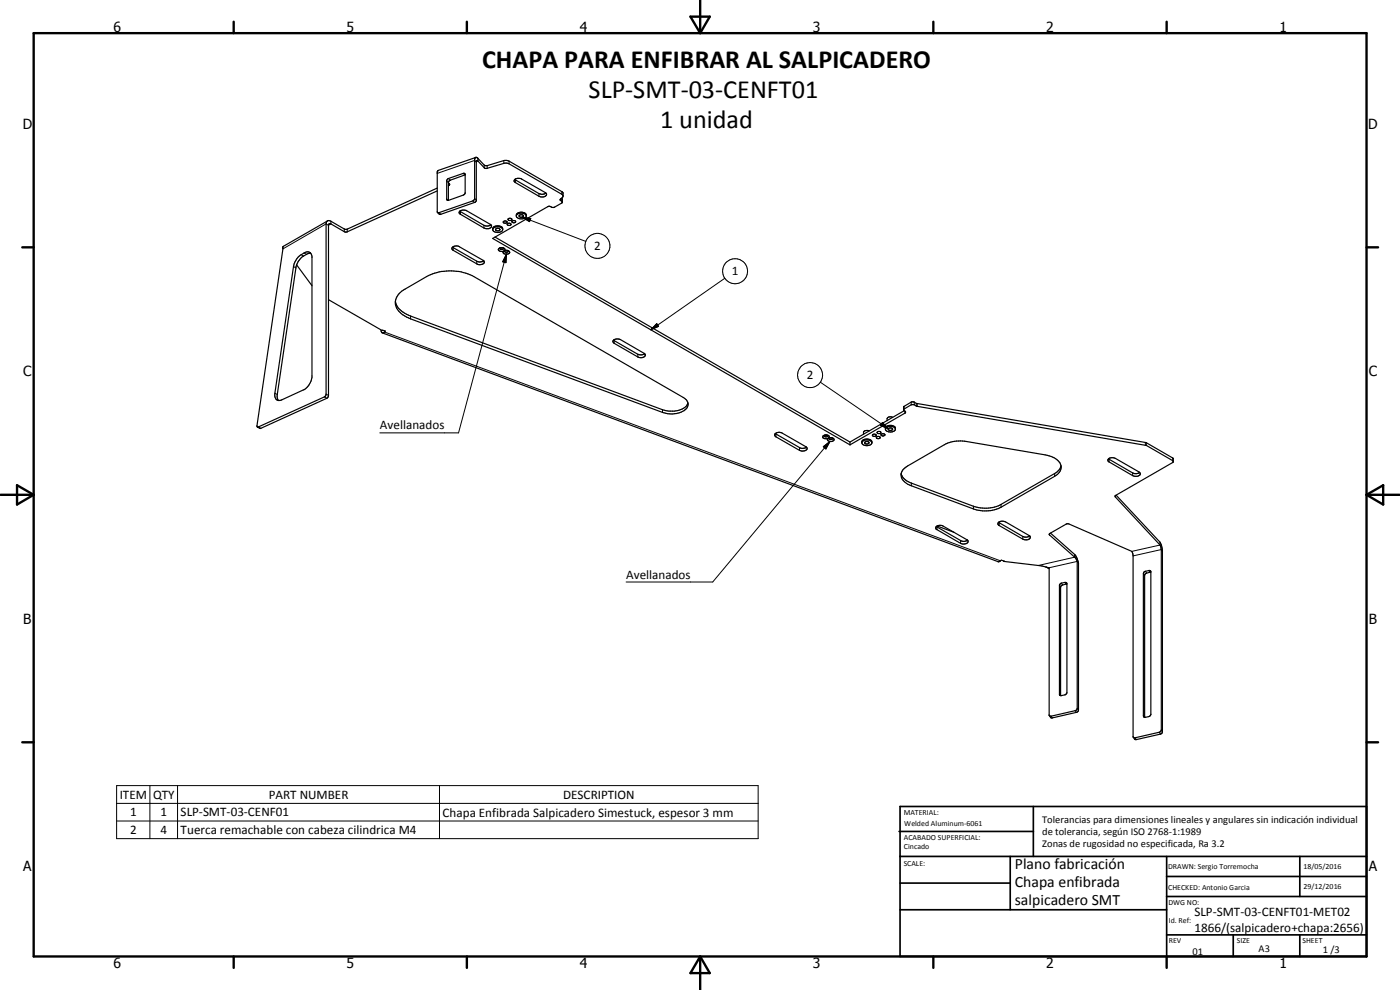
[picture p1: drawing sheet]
<svg xmlns="http://www.w3.org/2000/svg" width="420mm" height="297mm" viewBox="0 0 420 297" stroke-linecap="round" stroke-linejoin="round" font-family="sans-serif">
<g fill="none" stroke="#000" stroke-width=".35">
<path d="M131.2 56.4l-27.1 12.4-.8-.1-4.3-2.4-.6-.1-.3 .3-.2 .7-.1 51.3-.4 .6-20.1 9M131.2 57.3l-27.1 12.3-.8-.1-4.2-2.4-.5 .2v51.5l-.5 .7-19.8 9-1.1-.4M134.3 53.7l4.7-1.7 .5 .1 .1 5.9-.2 .3-4.8 1.8h-.4l-.1-.2v-5.8zM134.6 54.9l.3 .4-.3 .4M139.6 52.5l-4.4 1.6-.5 .4-.1 5.6M142.4 48.1l.5 .5M142.8 47.2l-11.3 3.9-.2 .3-.1 12.2 .6 .7h.4l10.3-3.6 .4-.4 .2-12.1 2.6 2.3 5.8-1.6 1.3 .2 15.8 9.2 .4 .4M142.8 47.2l.6 .3M142.8 47.2l-.4 .6v12l-.5 .5-10.6 3.5M143.4 47.5l2 2.1 .5 .1 5.3-1.5 1.6 .1 16 9.3 .2 .3-.1 1.1-.8 .9 .7 .8M143.4 47.5v.6M154.5 53.9a1.82 1.82 0 0 1 2-.2l7.3 4.2"/>
<path d="M154.5 53.9l-.2 .5 .4 .4 7 4.1a1.47 1.47 0 0 0 2.3-.7l-.2-.3M154.5 53.8l7.2 4.3 1.3 .2 .8-.4M168.5 59.5l.3 .3v.9M84.9 74.1l-7.8 53.6 .2 .4M84.9 74v.1M89 79.5l4.6 6.2M89.5 77.1a3.9 3.9 0 0 1 3.2-1.5l.5 .3 .4 1v36.3a5 5 0 0 1-2.6 3.8l-6.4 3a1.5 1.5 0 0 1-1.8-.2 1.5 1.5 0 0 1-.3-1.8l5.6-38 .5-1.6zM93.2 76a5.3 5.3 0 0 0-4.4 4.4l-5.6 38v1l.4 .7M98.3 66.3l-13.4 7.7M135.8 74.2a1.85 1.85 0 0 1 2.1-.2l7.4 4.4a1.17 1.17 0 0 1-1.8 1l-7.5-4.3-.4-.4zM135.8 74.2l7.5 4.3 .7 .1 1.1-.4M138 63.4l.8-.4 1.1 .1 7.2 4.2a.72 .72 0 0 1 .3 .9 .72 .72 0 0 1-.9 .4l-1.3-.2-7.2-4.2-.2-.4z"/>
<path d="M138 63.4l7.2 4.2a2.08 2.08 0 0 0 2.2-.1M147.9 68.9a1.65 1.65 0 0 1 1.2-1.2 1.65 1.65 0 0 1 1.7 .6l.1 .6M147.9 68.9a1.7 1.7 0 0 0 3 0M148.5 71.1l106.6 61.5M148.8 68.7a.72 .72 0 0 1 1.2 .3 .74 .74 0 0 1-1.3-.2zM150 74.4a.94 .94 0 0 1 1.5 .7l-.2 .2M150 74.4l.3 .4h.5l.3-.4M150 74.4a.51 .51 0 0 0-.4 .6 .51 .51 0 0 0 .5 .4l1.2-.1M150.2 74.3h.7M150.8 68.7a1.8 1.8 0 0 0-2.9 .2M150.9 68.6v.3M151.1 66.5a.54 .54 0 0 1 .6-.2 .54 .54 0 0 1 .3 .6h-.8z"/>
<path d="M151.5 75.2l-.1 .1a.61 .61 0 0 0 .6 .4 .61 .61 0 0 0 .6-.4l-.1-.1M151.5 75.2l-.2 .1M151.6 75.1h.7M151.7 75.1l-.2 .1M151.7 75.1a.87 .87 0 0 1 1.2 .8 1.25 1.25 0 0 1-2-.3l.4-.3M152.3 67.2a.5 .5 0 0 1 .6-.3 .5 .5 0 0 1 .3 .7 .59 .59 0 0 1-.9-.4zM152.6 65.6l.7-.1 .3 .3a.52 .52 0 0 1-.6 .4 .52 .52 0 0 1-.4-.6zM153.7 66.3a.57 .57 0 0 1 .6-.2 .57 .57 0 0 1 .4 .6 .57 .57 0 0 1-.6 .2 .57 .57 0 0 1-.4-.6zM155 64.6a1.89 1.89 0 0 1 2.9 0M155.1 64.2a1.94 1.94 0 0 1 2.8 .2 1.51 1.51 0 0 1-.9 1.3 1.51 1.51 0 0 1-1.6-.3l-.4-.4zM155.8 64.7a.7 .7 0 0 1 .7-.3 .7 .7 0 0 1 .6 .5 .77 .77 0 0 1-1.3-.2zM168.8 60.7l-2.5 1.5h-.7l-.6-.3-.6 .1-16.5 9.5 107.2 62"/>
<path d="M98.6 89.9l16.1 9.3 1 .2-.6 .5h-.4M114.3 99l.4 .9M114.7 99.9l184.8 68.6 1-.4 .8 .3M118.6 90.4a6.3 6.3 0 0 0 4.6 4.4l75.6 28.1a7 7 0 0 0 7.2-1.1l.4-.9M119.7 88.1l1.4-1.1 6.9-4a15.6 15.6 0 0 1 14.2 0l62.9 36.3a2.13 2.13 0 0 1 1.4 1.9 2.13 2.13 0 0 1-1.2 2 7.7 7.7 0 0 1-6.5 .5l-75.6-28a6.5 6.5 0 0 1-4.6-4.5l.2-1.4zM184.1 102.1a1.96 1.96 0 0 1 2.1-.2l7.1 4.1 .4 .4a1.37 1.37 0 0 1-2.3 .7l-7.1-4.1-.4-.6zM184.1 102l7.3 4.3a2.04 2.04 0 0 0 2.1-.2M232.6 130.1a2.01 2.01 0 0 1 2.2-.1l7.3 4.3a1.13 1.13 0 0 1-1.7 1l-7.5-4.2-.4-.5zM232.7 130.1l7.2 4.2a1.87 1.87 0 0 0 2.1-.1M247 130.8a1.08 1.08 0 0 1 1.9 .4 1.03 1.03 0 0 1-1.1 .5 1.03 1.03 0 0 1-.8-.8zM247.4 130.6l-.1 .2 .3 .3h.6l.2-.5M247.6 130.6h.6"/>
<path d="M248.8 131.4l.2 .5h.6l.2-.5M248.8 131.4l-.4 .2M248.8 131.4a.94 .94 0 0 1 1.5 .7 1.07 1.07 0 0 1-1.1 .4 1.07 1.07 0 0 1-.8-.8v-.1M249 131.4h.6M255.1 132.6v.9M258.9 132.1a2.16 2.16 0 0 1 2.8 .3 1.48 1.48 0 0 1-2.4 1.2 .87 .87 0 0 1-.4-1.5zM259.5 132.8a.7 .7 0 0 1 .7-.4 .7 .7 0 0 1 .6 .6 .74 .74 0 0 1-1.3-.2zM260.9 129.3l-.9-.1-.6 .1-.2 .3v.7M261.7 132.7a1.85 1.85 0 0 0-3.1 .1M261.9 130.4a.51 .51 0 0 1 .6-.2 .51 .51 0 0 1 .3 .7 .56 .56 0 0 1-.6 0 .56 .56 0 0 1-.3-.5zM263 131.1a.51 .51 0 0 1 .7-.2 .51 .51 0 0 1 .3 .6 .56 .56 0 0 1-.6 .1 .56 .56 0 0 1-.4-.5zM263.2 129.7l.9-.2 .3 .3-.2 .2-.6 .1z"/>
<path d="M264.4 130.3a.59 .59 0 0 1 .7-.2 .59 .59 0 0 1 .4 .5 .58 .58 0 0 1-.6 .2 .58 .58 0 0 1-.5-.5zM265.7 128.8a1.76 1.76 0 0 0 3 0M265.7 128.8a1.6 1.6 0 0 1 1.4-1.2 1.6 1.6 0 0 1 1.6 .9v.3M265.7 128.8a1.71 1.71 0 0 1 3 0M266.6 128.6a.71 .71 0 0 1 .8-.3 .71 .71 0 0 1 .5 .6 .65 .65 0 0 1-.8 .3 .65 .65 0 0 1-.5-.6zM267.9 125.2a1.03 1.03 0 0 0-1.2-.1 1.03 1.03 0 0 0-.5 1.1M271.2 122.9l2.3-1.4 .8-.1 1 .5 68.6 11.7 8.2 4.8M271.3 123.2l-16.2 9.4M271.3 123.2l-.1-.1v-1.1l2.3-1.4h.6l1 .5 68.9 11.7 7.9 4.6 .2 1.2-17.3 10-.1 .4 13.4 14.5M271.3 123.2l.5 .4-.2 .4-16.5 9.5M318.4 139.7l-.6 1.3-.9 .9-16.5 9.4a10.5 10.5 0 0 1-8.3 .6l-18.6-7a4.6 4.6 0 0 1-3-2.8M332.7 137.7l7.2 4.2a1.98 1.98 0 0 0 2.1-.1"/>
<path d="M332.8 137.6l.6-.3 1.4 .2 7 4.1a.67 .67 0 0 1 .4 .8 .67 .67 0 0 1-.7 .5l-1.6-.2-7.2-4.2-.2-.5zM271 141l1.4-1.2 11-6.4a9.8 9.8 0 0 1 6.6-.9l23.7 4a5.2 5.2 0 0 1 4.8 3.5 3.3 3.3 0 0 1-2 2.9l-16.1 9.3a10.3 10.3 0 0 1-8.3 .5l-18.6-6.9a3.8 3.8 0 0 1-3.1-3.4zM281 158l-.2 .5 .2 .3 7.3 4.2a1.44 1.44 0 0 0 2.2-.7l-.1-.2M281 158l7.3 4.2a1.77 1.77 0 0 0 2.1-.1M281.3 157.8l5 1.9M281.3 157.8l1.6-.1 7.5 4.4M281.3 157.8l-.3 .2M299.6 156.8l.9-.4 1.3 .2 7 4.1a.72 .72 0 0 1 .3 .9 .72 .72 0 0 1-.9 .4l-1.3-.2-7.2-4.2-.2-.3zM299.7 156.7l7.2 4.3 1.3 .2 .8-.4M315.2 159.9l7.3 6.5M335 148.6l13.1 14.1M301.3 168.3v.1"/>
<path d="M301.3 168.4l10.8 1.3 2 .5M313.9 170.1l.2 .1M314.1 170.2l.8 .1v44.3M314.1 170.2l.8 .4M318.1 175.3l1.5-.5h.4l.2 .3v32.7l-.5 .6-1.3 .3-.4-.3v-32.9zM320.2 175.3l-1.4 .3-.5 .6v32.5M322.5 166.4l.7 1.2 .5 1.4M322.5 166.4v.8M322.5 167.2l.8 1.2M323.3 168.4v44.1l-.2 .5-.4 .2-7.2 1.7-.6-.3M323.3 168.4l.4 .6M323.7 169v44.1l-.5 .6-7.5 1.7-.8-.7"/>
<path d="M344.8 171.2l.6 .2v43l-.4 .5-1.6 .3-.3-.4v-42.7l.3-.6 1.4-.3M345.4 171.7l-1.4 .3-.5 .5v42.7M348.1 162.7l.8 2.4v54.5l-.2 .4-.4 .3-7.3 1.6-.4-.1-.5-.6M348.1 163.5l.4 1.4v54.1l-.4 .7-7.6 1.7-.4-.3-.2-55.1-.2-.6-19.1-8.3-.7 .2-5 2.9 .1 .3 7.5 6.7M348.1 162.7v.8"/>
</g>
<g fill="none" stroke="#000" stroke-width=".3">
<path d="M134.1 59.7l.3 .4M134.1 54.3l.5 .5M134.6 53.6l.6 .5M134.7 55v.7M139 52l.5 .5M142.4 59.6l.5 .4M142.4 48.1l-11.2 3.9M143.4 48.1v.2l-.5 .2M145.3 49.5v.8M146.2 49.7v.8M151.2 48.2v.8M152.8 48.3v.8"/>
<path d="M154.7 54v.8M161.7 58.1v.8M168.3 59.6v.6M168.6 57.5v.8M168.6 59.6v.8M88.1 80l.7 .4M90.4 76.4l.7 .4M91.3 75.9l.7 .4M99.3 66.4v.8l-.7 .4-.7-.4-13 7.5M103.3 68.7v.8M104.2 68.7v.9M131.8 63.8l.5 .5"/>
<path d="M136 74.3v.8M138.2 63.5v.8M141.9 60.3l.5 .4M143.1 78.4v.8M145.2 67.6v.8M152 76.2l-.2 2.6-.9-.3zM152 76.2l-14.4 53.7h-23.6M156.7 65.2l2.6 .4-.4 .9zM156.7 65.2l19.1 7.2M115.4 99.3v.3l184.9 68.7M123.2 94.8v.9M197.1 97.1l.5 .8-2.3 1z"/>
<path d="M217.5 83.5l-22.2 15.4M82.5 118l.7 .4M97.4 119.1l.7 .4M97.9 118.2l.7 .5M184.3 102.2v.8M191.4 106.3v.8M246.2 114.7l20.4 14M77.5 128.1l.8 .4M198.8 122.9v.8M232.9 130.2v.9M239.9 134.3v.8M247.1 134l2-1.5-1.2 2.2z"/>
<path d="M249.1 132.5l-35.2 42.1h-26M264.8 126.8l1.8 1.9-2.4-1.1zM271.3 121.9v.8M271.6 123.4v.6M273.5 120.6v.9M274.4 120.6v.9M275 121v.8M275.3 121.1v.8M332.9 137.8v.8M343.7 132.8v.8M344 132.8v.8M351.9 137.4v.8"/>
<path d="M273.5 144.9v.9M281.2 158.1v.8M292.1 151.9v.8M299.9 156.8v.9M300.4 151.3v.9M316.5 142.1v.8M334.7 148.7v.4M339.9 141.9v.8M288.3 162.2v.8M306.9 161v.8M315 160.1v.4M318 175.6l.3 .6"/>
<path d="M318.5 175l.4 .5M319.6 174.8l.3 .5M322.5 167.2l-10.9 2.5M323.3 168.4l-8.4 1.9M343.1 172.1l.4 .5M343.8 171.4l.3 .6M344.8 171.2l.3 .5M348.1 163.5l-8.4 1.9M348.9 165.4l-.4-.5-8.4 1.9M315.5 214.9l.3 .5M318 208.3l.2 .4M322.7 213.2l.3 .5"/>
<path d="M323.3 212.5l.4 .6M343.1 214.8l.3 .4M347.9 219.7l.4 .6M348.5 219l.4 .6M35 235.7h192.5v15.9h-192.5zM45 235.7v15.9M53.3 235.7v15.9M131.9 235.7v15.9M340.7 221.4l.3 .5M35 241h192.5M35 246.3h192.5"/>
<circle cx="179.3" cy="73.8" r="3.7"/>
<circle cx="220.6" cy="81.4" r="3.7"/>
<circle cx="243.1" cy="112.5" r="3.7"/>
</g>
<g fill="none" stroke="#000" stroke-width=".71">
<path d="M10.1 9.9h400v277.1h-400zM70.1 6.5v3.4M140.1 6.5v3.4M207.2 5h5.8l-2.9 4.9zM210.1 0v9.9M280.1 6.5v3.4M350.1 6.5v3.4M6.7 74.2h3.4M410.1 74.2h3.5M.1 148.5h10M5.1 145.6l5 2.9-5 2.9zM410.1 148.5h10"/>
<path d="M410.1 148.5l5-2.9v5.8zM6.7 222.7h3.4M410.1 222.7h3.5M70.1 287v3.4M140.1 287v3.4M210.1 287v10M210.1 287l2.9 5h-5.8zM280.1 287v3.4M350.1 287v3.4"/>
</g>
<g fill="none" stroke="#000" stroke-width=".51">
<path d="M269.8 249.5h40.3M270.1 242h140v45h-140zM270.1 257h140M303.2 257v16M310.1 242v15M350.1 257v30M390.1 257v12M270.1 265h33.1M270.1 273h80M350.1 269h60M350.1 263h60M350.1 280.5h60"/>
<path d="M370.1 280.5v6.5M390.1 280.5v6.5"/>
</g>
<path d="M152 76.2l-.2 2.6-.9-.3zM156.7 65.2l2.6 .4-.4 .9zM197.1 97.1l.5 .8-2.3 1zM247.1 134l2-1.5-1.2 2.2zM264.8 126.8l1.8 1.9-2.4-1.1z" fill="#000"/>
<g font-size="7.9">
<text x="144.7" y="20.5">CHAPA PARA ENFIBRAR AL SALPICADERO</text>
<text x="176.6" y="29.5">SLP-SMT-03-CENFT01</text>
<text x="198.1" y="38.5">1 unidad</text>
</g>
<g font-size="4.7">
<text x="304.6" y="260.8">Plano fabricación</text>
<text x="304.6" y="266.2">Chapa enfibrada</text>
<text x="304.6" y="271.6">salpicadero SMT</text>
</g>
<g font-size="4.2">
<text x="34" y="9.6">6</text>
<text x="104" y="9.6">5</text>
<text x="174" y="9.6">4</text>
<text x="244" y="9.6">3</text>
<text x="314" y="9.6">2</text>
<text x="384" y="9.6">1</text>
<text x="6.8" y="38.7">D</text>
<text x="410.6" y="38.7">D</text>
<text x="7" y="112.9">C</text>
<text x="410.8" y="112.9">C</text>
<text x="7" y="187.1">B</text>
<text x="410.8" y="187.1">B</text>
<text x="7" y="261.4">A</text>
<text x="410.8" y="261.4">A</text>
<text x="34" y="290.4">6</text>
<text x="104" y="290.4">5</text>
<text x="174" y="290.4">4</text>
<text x="244" y="290.4">3</text>
<text x="314" y="290.4">2</text>
<text x="384" y="290.4">1</text>
</g>
<g font-size="3.9">
<text x="178.3" y="75.1">2</text>
<text x="219.6" y="82.6">1</text>
<text x="242.1" y="113.8">2</text>
<text x="114" y="128.8">Avellanados</text>
<text x="187.9" y="173.6">Avellanados</text>
<text x="35.9" y="239.6">ITEM</text>
<text x="45.9" y="239.6">QTY</text>
<text x="80.7" y="239.6">PART NUMBER</text>
<text x="169" y="239.6">DESCRIPTION</text>
<text x="39.1" y="244.9">1</text>
<text x="48.2" y="244.9">1</text>
<text x="54.2" y="244.9">SLP-SMT-03-CENF01</text>
<text x="132.8" y="245">Chapa Enfibrada Salpicadero Simestuck, espesor 3 mm</text>
<text x="39.1" y="250.3">2</text>
<text x="48.2" y="250.2">4</text>
<text x="54.2" y="250.4">Tuerca remachable con cabeza cilindrica M4</text>
<text x="358.5" y="275">SLP-SMT-03-CENFT01-MET02</text>
<text x="358.5" y="279.7">1866/(salpicadero+chapa:2656)</text>
</g>
<g font-size="3.1">
<text x="312.7" y="246.8">Tolerancias para dimensiones lineales y angulares sin indicación individual</text>
<text x="312.7" y="250.4">de tolerancia, según ISO 2768-1:1989</text>
<text x="312.7" y="254">Zonas de rugosidad no especificada, Ra 3.2</text>
<text x="357.9" y="286.4">01</text>
<text x="377.7" y="285.6">A3</text>
<text x="397" y="285.9">1 /3</text>
</g>
<g font-size="2.4">
<text x="271.2" y="244.4">MATERIAL:</text>
<text x="271.3" y="252">ACABADO SUPERFICIAL:</text>
<text x="271.4" y="247.9">Welded Aluminum-6061</text>
<text x="271.3" y="254.6">Cincado</text>
<text x="271.2" y="259.7">SCALE:</text>
<text x="350.6" y="260.8">DRAWN: Sergio Torremocha</text>
<text x="391.2" y="260.6">18/05/2016</text>
<text x="350.6" y="267">CHECKED: Antonio Garcia</text>
<text x="391.2" y="266.7">29/12/2016</text>
<text x="350.6" y="271.4">DWG NO:</text>
<text x="350.8" y="276.9">Id. Ref:</text>
<text x="350.8" y="282.8">REV</text>
<text x="371.2" y="282.9">SIZE</text>
<text x="390.9" y="282.9">SHEET</text>
</g>
</svg>
